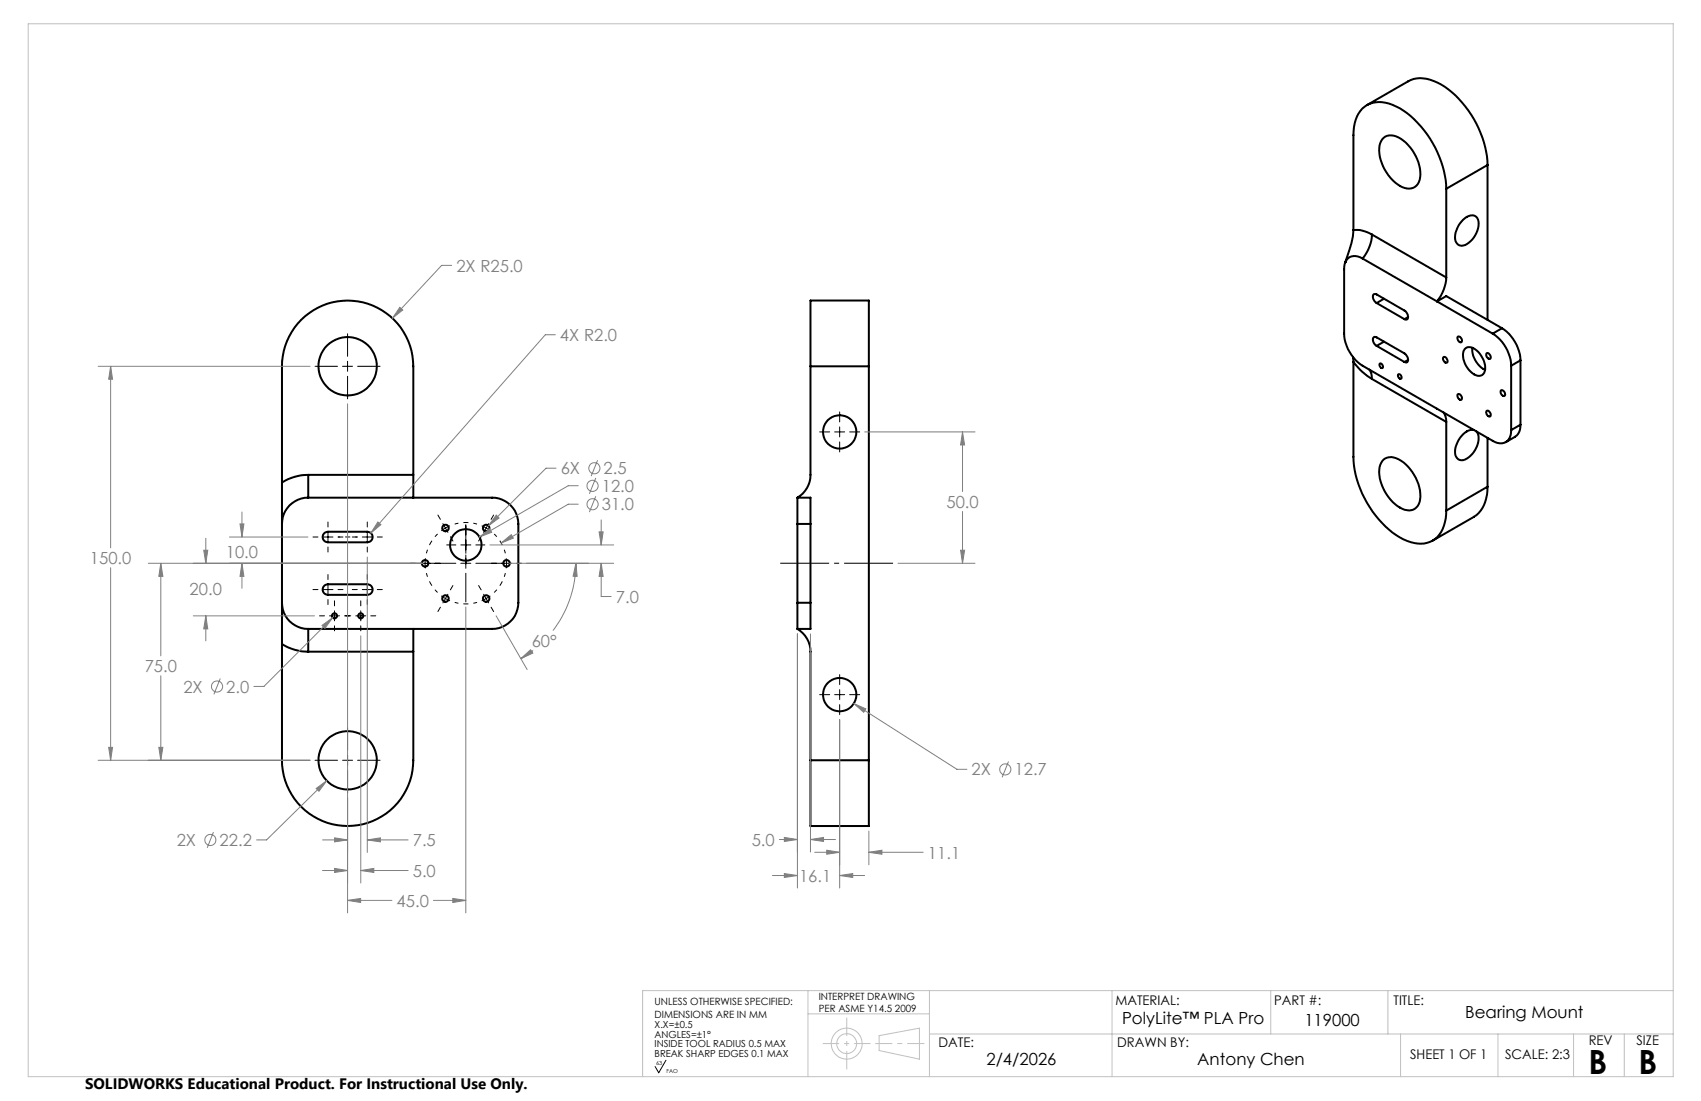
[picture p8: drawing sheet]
<svg xmlns="http://www.w3.org/2000/svg" width="432mm" height="279mm" viewBox="0 0 432 279" stroke-linecap="round" stroke-linejoin="round" font-family="sans-serif">
<g fill="none" stroke="#000" stroke-width=".51">
<path d="M347 26.7l10.5-6.1a8.4 8.4 0 0 1 8.3 .8 26 26 0 0 1 11.8 20.5M350.9 35.3a3.3 3.3 0 0 1 4.7-.1 11 11 0 0 1 4.8 10.4 2.94 2.94 0 0 1-4.4 1.9 11.1 11.1 0 0 1-5.8-10.6zM343.6 58.4a7.6 7.6 0 0 1 4.7 1.1M343.6 58.4a25.9 25.9 0 0 1-2.1 8.2M348.3 59.5a10.4 10.4 0 0 1-2.4 6.1M348.3 59.5l18.8 10.9M367.1 47.9a26.2 26.2 0 0 0-11.7-20.4 8.4 8.4 0 0 0-8.4-.8 8.3 8.3 0 0 0-3.4 7.6v24.1M367.1 47.9v22.5M371.4 55.7a2.3 2.3 0 0 1 3.6-.3 5.7 5.7 0 0 1-4 7 2.07 2.07 0 0 1-1.6-2.7l.8-2.4zM377.6 41.9l-10.5 6M377.6 41.9v39.3M341.5 66.6h.1"/>
<path d="M345.9 65.6a2.85 2.85 0 0 0-3.3-.3 2.85 2.85 0 0 0-1.4 3v16.4a10.5 10.5 0 0 0 4.7 8.1l33 19.1a2.87 2.87 0 0 0 3.3 .3 2.87 2.87 0 0 0 1.4-3.1M345.9 65.6l33 19.1M349.5 76.9a1.65 1.65 0 0 1-.8-2.2h.8l7 4.1a1.67 1.67 0 0 1 .7 2.2h-.7M349.5 76.9l7 4.1M351.3 75.8l-1.8 1.1M367.1 70.4a10.4 10.4 0 0 1-2.3 6.1l2.3-1.4 14.2 8.2M205.7 93v-16.7h14.9v16.7M205.7 93v27.5a6.7 6.7 0 0 1-3.3 5.8M205.7 93h14.9M220.6 93v99.9M343.5 90.6l.1 1.3M343.6 91.9v24.1a25.7 25.7 0 0 0 12.7 20.9 7.4 7.4 0 0 0 8.6-.6 9.8 9.8 0 0 0 2.2-6.7"/>
<path d="M343.6 91.9a16 16 0 0 0 4.7 4.3M347.6 93.8a3.8 3.8 0 0 1 .7 2.4M348.3 96.2l18.8 10.9M349.5 87.8a1.62 1.62 0 0 1-.8-2.2h.8l7 4.1a1.67 1.67 0 0 1 .7 2.2h-.7M349.5 87.8l7 4.1M350.3 92.3a.68 .68 0 0 1 .7 .4 .68 .68 0 0 1-.2 .7l-.6-.6zM351.3 86.7l-1.8 1.1M354.9 95.1a.63 .63 0 0 1 .8 .2 .63 .63 0 0 1-.2 .8l-.5-.4zM357.5 80.4l-1 .6M357.5 91.3l-1 .6M366.4 90.6a.9 .9 0 0 1 .9 .5 .9 .9 0 0 1 0 .9 1 1 0 0 1-.9-1.4zM370.1 85.4a.83 .83 0 0 1 .9 .5 .83 .83 0 0 1-.2 1l-.7-.5-.1-.5z"/>
<path d="M372 88.4a2.53 2.53 0 0 1 3.3 1 5.4 5.4 0 0 1 1.5 5.2 1.89 1.89 0 0 1-3.1 .1 5.7 5.7 0 0 1-2.2-5.7zM373.8 88.3a6 6 0 0 0 3.2 5.5M377.4 89.7a.92 .92 0 0 1 .9 .4 .92 .92 0 0 1-.1 1 1 1 0 0 1-.8-1.4zM378.9 84.7a10.3 10.3 0 0 1 4.7 8.1M381 99.1a.91 .91 0 0 1 .9 .4 .91 .91 0 0 1 0 1 1.02 1.02 0 0 1-.9-1.4zM381.3 83.3a10.5 10.5 0 0 1 4.7 8.1M381.3 83.3l-2.4 1.4M383.6 92.8v16.3M386 91.4l-2.4 1.4M386 91.4v16.4M351.3 116.6a3.6 3.6 0 0 1 4.3 .3 10.9 10.9 0 0 1 4.8 10.4 2.9 2.9 0 0 1-4.4 1.8 11.1 11.1 0 0 1-5.8-10.5l.4-1.2zM366.5 104.7l.5 1 .1 1.4"/>
<path d="M367.1 107.1v22.5M370.1 100a.92 .92 0 0 1 .9 .5 .92 .92 0 0 1-.1 1 1 1 0 0 1-.8-1.5zM374.2 109.1a4.7 4.7 0 0 0-4.5 3.8 2.76 2.76 0 0 0 .9 3.8 4.1 4.1 0 0 0 3.9-2.5 4 4 0 0 0 .3-4.7M377.4 104.3a.92 .92 0 0 1 .9 .4 .92 .92 0 0 1-.1 1 1 1 0 0 1-.8-1.4zM377.6 111.1v12.4M386 107.8a3.3 3.3 0 0 1-1.4 3l-2.4 1.4M386 107.8l-2.4 1.3M71.6 122.4v10.6M71.6 133v20M78.2 120.5a12.5 12.5 0 0 0-6.6 1.9M78.2 120.5v5.8M78.2 126.3a6.6 6.6 0 0 0-6.6 6.7"/>
<path d="M78.2 126.3h46.7a6.7 6.7 0 0 1 6.7 6.7v20a6.7 6.7 0 0 1-6.7 6.6h-46.7M78.2 120.5h26.7M82.2 135.4l1.1-.5h9.9a1.34 1.34 0 0 1 1.4 1.4 1.34 1.34 0 0 1-1.4 1.3h-9.9a1.34 1.34 0 0 1-1.3-.8 1.34 1.34 0 0 1 .2-1.4zM104.9 120.5v5.8M104.9 120.5v-27.5a16.7 16.7 0 0 0-16.7-16.7 16.7 16.7 0 0 0-16.6 16.7v29.4M202.4 126.3v6.7M202.4 126.3h3.3v6.7M202.4 133h3.3M202.4 133v20M205.7 133v20M377.6 123.5a8.5 8.5 0 0 1-3.4 7.7l-10.5 6M377.6 123.5l-10.5 6.1"/>
<path d="M71.6 153a6.6 6.6 0 0 0 6.6 6.6M71.6 153v10.4M78.2 159.6v5.8M82.2 148.7l1.1-.4h9.9a1.34 1.34 0 0 1 1.4 1.3 1.34 1.34 0 0 1-1.4 1.4h-9.9a1.34 1.34 0 0 1-1.3-.8 1.34 1.34 0 0 1 .2-1.5zM104.9 159.6v5.8M202.4 153v6.6M202.4 159.6a6.7 6.7 0 0 1 3.3 5.8v27.5M202.4 153h3.3M205.7 153v6.6h-3.3M71.6 163.4a12.5 12.5 0 0 0 6.6 2M71.6 163.4v29.5a16.7 16.7 0 0 0 16.6 16.7 16.7 16.7 0 0 0 16.7-16.7v-27.5M78.2 165.4h26.7"/>
<path d="M205.7 192.9v16.7h14.9v-16.7M205.7 192.9h14.9"/>
<circle cx="88.3" cy="93" r="7.4"/>
<circle cx="213.1" cy="109.6" r="4.2"/>
<circle cx="113.1" cy="134" r=".83"/>
<circle cx="118.3" cy="138.3" r="4"/>
<circle cx="123.4" cy="134" r=".84"/>
<circle cx="84.9" cy="156.3" r=".66"/>
<circle cx="91.6" cy="156.3" r=".66"/>
<circle cx="107.9" cy="143" r=".84"/>
<circle cx="113.1" cy="151.9" r=".83"/>
<circle cx="123.4" cy="151.9" r=".84"/>
<circle cx="128.6" cy="143" r=".84"/>
<circle cx="213.1" cy="176.3" r="4.2"/>
<circle cx="88.2" cy="192.9" r="7.4"/>
</g>
<g fill="none" stroke="#808080" stroke-width=".25">
<path d="M101.5 78l.7 .7-2.6 2.1zM114.7 67.3h-2.6l-12.5 13.5M24.9 93h53.8M28.1 93l.5 3.2h-1zM28.1 93v46M141 84.9h-2.6l-44.3 50.4M88.2 102.5v129.2M141.1 118.8h-2.5l-14.6 14.6M151.7 116.8l-1.6 4M219.5 109.6h28M244.3 109.6l.6 3.3h-1.1zM244.3 109.6v15.1"/>
<path d="M51.7 139.6h1l-.5 3.3zM52.2 136.6v6.3M58.2 136.3h20M60.9 133h1l-.5 3.3zM61.4 129.9v6.4M95.9 132.5l.8 .6-2.6 2.2zM121.7 136.3l2.6-2.1 .5 .9zM124.4 138.3h31.4M126 130.7l.7 .7-2.7 2zM127.2 137.8l2.6-2.1 .5 .9zM146.8 123.3h-2.5l-22.6 13M146.8 128h-2.5l-17.1 9.8"/>
<path d="M151.2 121.3l-1.6 4M151.2 125.9l-1.6 4.1M152.1 135h1l-.5 3.3zM152.6 131.9v6.4M243.8 139.6h1.1l-.6 3.3zM244.3 129.8v13.1M28.1 144.1v48.8M37.6 142.9h69.6M40.8 142.9l.5 3.4h-1zM40.8 142.9v23.5M49.1 156.3h30.7M52.2 156.3l.5 3.3h-1z"/>
<path d="M52.2 156.3v6.3M61.4 142.9l.5 3.4h-1zM61.4 142.9v6.4M81.7 158.7l2.8-2-2 2.8zM84.5 156.7l-17.5 17.5h-2.5M93.2 141.4v74.9M118.3 154v77.7M125.9 156.3l7.9 13.6M129.3 142.9h26.5M146.2 142.9l.3 3.4-1-.1zM146.2 142.9a28.3 28.3 0 0 1-5.8 17.1M152.6 142.9l.5 3.4h-1z"/>
<path d="M152.6 142.9v8.5h2.6M228 142.9h19.5M40.8 171.5v21.4M55.9 172.2l-1.6 4M91.6 161.4v62.7M132.2 167.1l2.5-2.2 .6 .8zM135.3 165.1l-3.1 2M202.4 160.9v64.5M205.7 160.9v55.3M216.7 178.5l3.1 1.4-.5 .9zM216.7 178.5l26.2 16.7h2.6M24.9 192.9h53.8"/>
<path d="M27.6 189.7h1l-.5 3.2zM40.3 189.7h1l-.5 3.2zM82.9 198.1l-15.2 15h-2.6M213.1 182.6v42.8M256 193.3l-1.6 4M54.2 211.1l-1.6 4.1M80.3 200.1l2.6-2-1.9 2.7zM81.9 213.1h6.3M84.9 212.6l3.3 .5-3.3 .5zM93.2 213.1l3.4-.5v1zM93.2 213.1h10.4M197.8 213h4.6"/>
<path d="M199.1 212.5l3.3 .5-3.3 .5zM205.7 213l3.4-.5v1zM205.7 213h6.4M206.8 216.3h6.3M209.9 215.8l3.2 .5-3.2 .5zM220.6 216.3l3.3-.5v1zM220.6 210.9v8.6M220.6 216.3h13.8M81.9 220.9h6.3M84.9 220.4l3.3 .5-3.3 .5zM88.2 228.5l3.3-.5v1zM88.2 228.5h11.3"/>
<path d="M91.6 220.9l3.3-.5v1zM91.6 220.9h12M110 228.5h8.3M114.9 228l3.4 .5-3.4 .5zM196.1 222.2h6.3M199.1 221.7l3.3 .5-3.3 .5zM213.1 222.2l3.4-.5v1zM213.1 222.2h6.4"/>
<circle cx="150.9" cy="118.8" r="1.41"/>
<circle cx="150.4" cy="123.3" r="1.41"/>
<circle cx="150.4" cy="128" r="1.41"/>
<circle cx="55.1" cy="174.2" r="1.41"/>
<circle cx="255.2" cy="195.3" r="1.42"/>
<circle cx="53.4" cy="213.2" r="1.41"/>
</g>
<path d="M111.1 135.5l-1.8 2.3-1.1 2.6M121.1 133l-2.8-.4-2.9 .4M108.2 145.4l1.1 2.7 1.8 2.3M115.4 152.9l2.9 .4 2.8-.4M125.5 150.4l1.7-2.3 1.1-2.7M128.3 140.4l-1.1-2.6-1.7-2.3" fill="none" stroke="#000" stroke-width=".25" stroke-dasharray="15.2 1.3 1.3 1.3" stroke-dashoffset="14.3" stroke-linecap="butt"/>
<g fill="none" stroke="#000" stroke-width=".25">
<path d="M80 93h5.7M87 93h2.5M88.2 84.7v5.7M88.2 91.7v2.5M88.2 95.5v5.7M90.8 93h5.7M208.1 109.6h2.5M211.9 109.6h2.5M213.1 104.5v2.6M213.1 108.3v2.6M213.1 112.1v2.6M215.7 109.6h2.5"/>
<path d="M79.4 136.3h1.3M82 136.3h2.5M83.3 132.5v1.2M83.3 135v2.5M83.3 138.8v1.3M85.8 136.3h1.3M89.4 136.3h1.3M92 136.3h2.5M93.2 132.5v1.2M93.2 135v2.5M93.2 138.8v1.3M95.8 136.3h1.2"/>
<path d="M111.2 130.7l.6 1.1M112.4 132.9l.7 1.1M113.1 134l-1.1 .7M113.1 134l.6 1.1M113.4 138.3h2.3M114.2 133.4l-1.1 .6M114.3 136.2l.7 1.1M117 138.3h2.5M118.3 133.1v7.3M120.8 138.3h2.3M122.1 136.2l-.6 1.1M122.3 133.4l1.1 .6"/>
<path d="M123.4 134l1.1 .7M123.4 134l-.6 1.1M124 132.9l-.6 1.1M125.3 130.7l-.6 1.1M79.4 149.6h1.3M81.1 156.3h1.3M82 149.6h2.5M83.3 145.8v1.3M83.3 148.3v2.6M83.3 152.2v1.2M83.6 156.3h2.6M84.9 152.5v1.2"/>
<path d="M84.9 155v2.6M84.9 158.8v1.3M85.8 149.6h1.3M87.5 156.3h1.5M89.4 149.6h1.3M90.3 156.3h2.6M91.6 152.5v1.2M91.6 155v2.6M91.6 158.8v1.3M92 149.6h2.5M93.2 145.8v1.3M93.2 148.3v2.6"/>
<path d="M93.2 152.2v1.2M94.1 156.3h1.3M95.8 149.6h1.2M104.1 142.9h1.3M106.6 142.9h9.1M108 141.7v2.5M111.8 154.1l-.6 1.1M112 151.2l2.2 1.3M113.7 150.8l-1.3 2.2M115 148.6l-.7 1.1M117 142.9h2.5M118.3 140.8v3.4"/>
<path d="M118.3 145.5v7.3M120.8 142.9h9.1M121.5 148.6l.6 1.1M122.8 150.8l1.2 2.2M124.5 151.2l-2.2 1.3M124.7 154.1l.6 1.1M128.5 141.7v2.5M131.1 142.9h1.3M208.1 176.3h2.5M211.9 176.3h2.5M213.1 171.2v2.5M213.1 175v2.6"/>
<path d="M213.1 178.8v2.6M215.7 176.3h2.5M80 192.9h5.7M87 192.9h2.5M88.2 184.7v5.7M88.2 191.7v2.5M88.2 195.5v5.7M90.8 192.9h5.7M169.1 269.1l-1.9 3.1-.9-1.5"/>
</g>
<g fill="none" stroke="#c0c0c0" stroke-width=".25">
<path d="M7.2 6h417.5v267.2h-417.5zM205.1 251.4v21.7M205.1 257.3h30.8M235.9 251.4v21.8M282.3 251.4v21.8M322.6 251.4v11M352.3 251.4v11M424.7 251.4h-261.6v21.8M223.2 262.8l10.2-1.9v7.9l-10.2-2.2zM235.9 262.4h188.8M355.5 262.4v10.8M380.3 262.4v10.8"/>
<path d="M399.5 262.4v10.8M412.3 262.4v10.8"/>
<circle cx="214.9" cy="264.8" r="3.9"/>
<circle cx="214.9" cy="264.8" r="2.52"/>
</g>
<path d="M85.8 136.3h4.9" fill="none" stroke="#000" stroke-width=".25" stroke-dasharray="15.2 1.3 1.3 1.3" stroke-dashoffset="14.7" stroke-linecap="butt"/>
<path d="M198.1 142.9h28.6" fill="none" stroke="#000" stroke-width=".25" stroke-dasharray="15.2 1.3 1.3 1.3" stroke-dashoffset="2.8" stroke-linecap="butt"/>
<path d="M214.9 258.3v13.1" fill="none" stroke="#c0c0c0" stroke-width=".25" stroke-dasharray="15.2 1.3 1.3 1.3" stroke-dashoffset="10.6" stroke-linecap="butt"/>
<path d="M208.9 264.8h12.1" fill="none" stroke="#c0c0c0" stroke-width=".25" stroke-dasharray="15.2 1.3 1.3 1.3" stroke-dashoffset="11.1" stroke-linecap="butt"/>
<path d="M222.2 264.8h12.4" fill="none" stroke="#c0c0c0" stroke-width=".25" stroke-dasharray="15.2 1.3 1.3 1.3" stroke-dashoffset="10.9" stroke-linecap="butt"/>
<path d="M152.1 135h1l-.5 3.3zM152.6 142.9l.5 3.4h-1zM121.7 136.3l3.1-1.2-.5-.9zM132.2 167.1l2.5-2.2 .6 .8zM146.2 142.9l.3 3.4-1-.1zM126 130.7l-2 2.7 2.7-2zM60.9 133h1l-.5 3.3zM61.4 142.9l.5 3.4h-1zM51.7 139.6h1l-.5 3.3zM52.2 156.3l.5 3.3h-1zM88.2 228.5l3.3-.5v1zM114.9 228l3.4 .5-3.4 .5zM40.8 142.9l.5 3.4h-1zM40.3 189.7h1l-.5 3.2zM28.1 93l.5 3.2h-1zM27.6 189.7h1l-.5 3.2zM91.6 220.9l3.3-.5v1zM84.9 220.4l3.3 .5-3.3 .5zM93.2 213.1l3.4-.5v1zM84.9 212.6l3.3 .5-3.3 .5zM101.5 78l-1.9 2.8 2.6-2.1zM95.9 132.5l-1.8 2.8 2.6-2.2zM81.7 158.7l.8 .8 2-2.8zM80.3 200.1l.7 .7 1.9-2.7zM127.2 137.8l3.1-1.2-.5-.9zM243.8 139.6h1.1l-.6 3.3zM244.3 109.6l.6 3.3h-1.1zM213.1 222.2l3.4-.5v1zM199.1 221.7l3.3 .5-3.3 .5zM209.9 215.8l3.2 .5-3.2 .5zM220.6 216.3l3.3-.5v1zM205.7 213l3.4-.5v1zM199.1 212.5l3.3 .5-3.3 .5zM216.7 178.5l2.6 2.3 .5-.9z" fill="#808080"/>
<g font-size="8.5">
<text x="403.2" y="272.6">B</text>
<text x="415.9" y="272.6">B</text>
</g>
<g font-size="4.2" fill="#808080">
<text x="115.8" y="68.9">2X R25.0</text>
<text x="142.2" y="86.5">4X R2.0</text>
<text x="142.3" y="120.4">6X</text>
<text x="152.8" y="124.8">12.0</text>
<text x="153.2" y="120.4">2.5</text>
<text x="152.8" y="129.5">31.0</text>
<text x="240.3" y="128.8">50.0</text>
<text x="22.8" y="143.1">150.0</text>
<text x="57.3" y="141.7">10.0</text>
<text x="48.1" y="150.9">20.0</text>
<text x="156.3" y="153">7.0</text>
<text x="135" y="164.1">60°</text>
<text x="36.7" y="170.6">75.0</text>
<text x="46.6" y="175.7">2X</text>
<text x="57.4" y="175.7">2.0</text>
<text x="246.7" y="196.8">2X</text>
<text x="257.5" y="196.8">12.7</text>
<text x="44.9" y="214.7">2X</text>
<text x="55.7" y="214.7">22.2</text>
<text x="104.8" y="214.7">7.5</text>
<text x="190.8" y="214.6">5.0</text>
<text x="235.6" y="217.9">11.1</text>
<text x="104.8" y="222.5">5.0</text>
<text x="202.8" y="223.8">16.1</text>
<text x="100.7" y="230.1">45.0</text>
</g>
<g font-size="4.2">
<text x="284.8" y="259.9">PolyLite™ PLA Pro</text>
<text x="331.1" y="260.3">119000</text>
<text x="372" y="258.5">Bearing Mount</text>
<text x="250.4" y="270.4">2/4/2026</text>
<text x="303.9" y="270.4">Antony Chen</text>
</g>
<text font-size="3.8" x="21.6" y="276.3">SOLIDWORKS Educational Product. For Instructional Use Only.</text>
<g font-size="3.4">
<text x="283.1" y="255">MATERIAL:</text>
<text x="323.4" y="255">PART #:</text>
<text x="353.8" y="255">TITLE:</text>
<text x="238.3" y="265.8">DATE:</text>
<text x="283.6" y="265.8">DRAWN BY:</text>
<text x="358" y="268.8">SHEET 1 OF 1</text>
<text x="382.1" y="268.8">SCALE: 2:3</text>
<text x="403.3" y="265.2">REV</text>
<text x="415.4" y="265.2">SIZE</text>
</g>
<g font-size="2.5">
<text x="166.2" y="255.1">UNLESS OTHERWISE SPECIFIED:</text>
<text x="207.8" y="253.8">INTERPRET DRAWING</text>
<text x="207.8" y="256.7">PER ASME Y14.5 2009</text>
<text x="166.2" y="258.4">DIMENSIONS ARE IN MM</text>
<text x="166.2" y="260.9">X.X=±0.5</text>
<text x="166.2" y="263.4">ANGLES=±1°</text>
<text x="166.2" y="265.8">INSIDE TOOL RADIUS 0.5 MAX</text>
<text x="166.2" y="268.3">BREAK SHARP EDGES 0.1 MAX</text>
</g>
<g font-size="1.4">
<text x="166.6" y="270.3">63</text>
<text x="169.2" y="272.2">FAO</text>
</g>
</svg>
